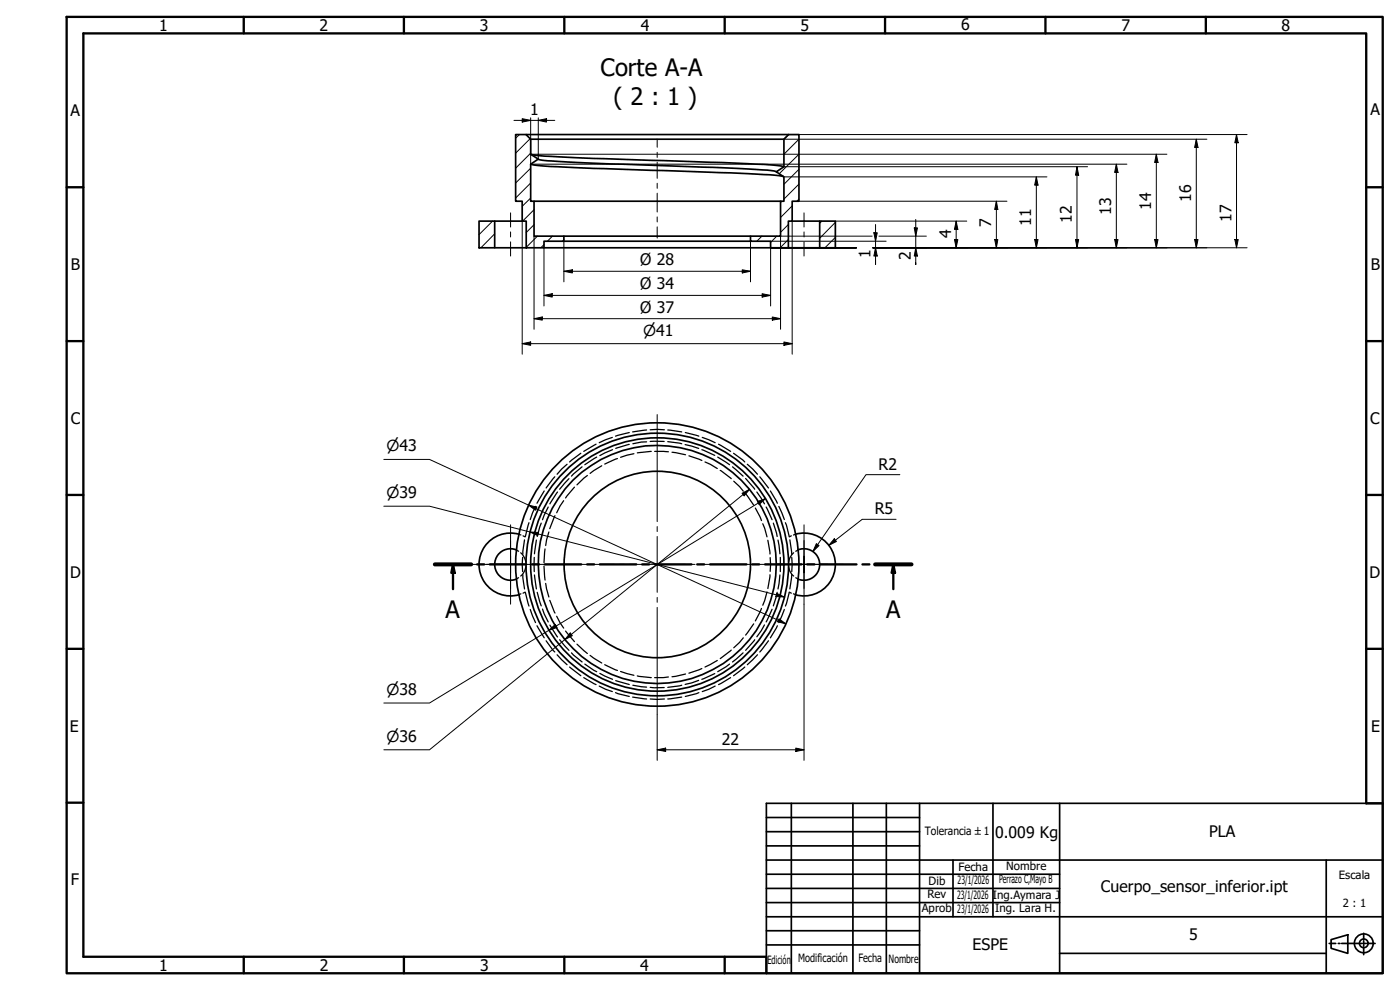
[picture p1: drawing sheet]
<svg xmlns="http://www.w3.org/2000/svg" width="420mm" height="297mm" viewBox="0 0 420 297" stroke-linecap="round" stroke-linejoin="round" font-family="sans-serif">
<!-- layer: Sombreado (ISO) -->
<g fill="none" stroke="#000" stroke-width=".3">
<path d="M155.9 40.4l-1.2 1.1M159.1 41.6l-4.4 4.4M159.3 59.4l-2.6 2.5M159.3 54.9l-4.6 4.5M159.3 50.5l-4.6 4.4M159.3 46l-4.6 4.5M236.7 40.4l-1.4 1.4M239.8 59.7l-.7 .7M239.8 55.2l-4.5 4.5M239.8 50.8l-4.5 4.5M239.8 46.3l-5.9 5.8M239.8 41.8l-4.5 4.5"/>
<path d="M147.8 66.3l-4 4.1M148.5 70.2l-4.2 4.1M160.3 67.4l-2.4 2.4M160.3 62.9l-3.5 3.4M161.3 70.9l-3.4 3.3M163.3 73.4l-1 .9M165.8 70.9l-1.5 1.5M169.2 71.9l-.4 .5M228.7 70.9l-1.6 1.5M233.1 70.9l-1.8 1.9M234.6 60.4l-.3 .4M236.6 71.9l-2.5 2.4"/>
<path d="M236.6 67.4l-2.3 2.3M237.7 66.2l-.1 .1M237.7 61.8l-3.4 3.5M246.6 66.3l-.6 .7M250.7 71.2l-3.1 3.1M250.7 66.7l-4.7 4.8"/>
</g>
<!-- layer: Oculto (ISO) -->
<g fill="none" stroke="#000" stroke-width=".38">
<path d="M170.2 139.3l-3 3M174.3 136l-3.4 2.6M178.9 133.3l-3.7 2.1M179.1 137.1l-3.6 2.3M180.6 139.7l-3.5 2.3M183.8 131.2l-4 1.6M183.8 134.9l-3.8 1.8M185.3 137.6l-3.8 1.6M188.8 129.8l-4.1 1.1M188.8 133.3l-4 1.2M190.2 136.1l-4 1.1M194.1 129l-4.2 .6"/>
<path d="M194.1 132.6h-1.6l-2.6 .5M195.1 129h4.3M195.1 132.4h4.2M195.5 135.4l-4.2 .5M196.5 135.4l4.1 .2M200.4 129l4.2 .6M200.4 132.5l4.2 .6M201.7 135.7l4 .7M205.6 133.4l4.1 1.1M205.7 129.8l4 1.1M206.8 136.8l3.8 1.4M210.6 134.9l3.9 1.7"/>
<path d="M210.8 131.2l3.8 1.6M211.6 138.6l3.7 2M215.4 137.1l3.5 2.3M215.6 133.3l3.7 2.1M220.2 136l3.3 2.6M224.3 139.3l3 3M158.7 156.8l-1 4.2M160.7 151.9l-1.6 4M162.4 157l-1.2 4M163.3 147.3l-2.1 3.7M164.5 152.1l-1.7 3.8M164.7 159.6l-.9 4.1"/>
<path d="M166.5 143.1l-2.6 3.3M166.6 154.7l-1.6 3.9M167.3 147.6l-2.3 3.6M169.2 150.2l-2.1 3.6M170.8 143.6l-2.8 3.2M172.4 146.2l-2.7 3.2M174.7 140.1l-3.2 2.8M176.3 142.7l-3.1 2.8M216.2 141.1l3.3 2.5M219.8 140.1l3.2 2.8M220.2 144.4l2.9 3M223.8 143.6l2.7 3.2"/>
<path d="M223.8 148.1l2.4 3.5M226.7 152.4l1.8 3.8M227.1 147.6l2.3 3.6M228 143.1l2.6 3.3M228.9 157.1l1.3 4M229.9 152.1l1.8 3.8M231.2 147.3l2.1 3.7M232.1 157l1.1 4M233.7 151.9l1.7 4M235.7 156.8l1.2 4.2M154.9 165l.7 .4M155.6 173.3l-.7 .4"/>
<path d="M155.7 160.3l.6 .2M156.3 165.8l1.2 1.7 .4 1.2M156.3 178.2l-.6 .2M156.8 167.2v4.3M156.9 172.5l.5 4.2M157 160.8l.6 .3M157.4 162l-.5 4.2M157.6 177.7l-.6 .3M157.7 177.8l1 4M157.9 170l-.4 1.2-1.2 1.6M159.3 169.3h.7M160.3 167.2v4.3"/>
<path d="M160.4 172.5l.6 4.2M160.8 169.3h.7M161 162l-.6 4.2M161.2 177.7l1.2 4.1M163.3 169.8l.3 4.2M163.6 164.7l-.3 4.1M163.8 175.1l.9 4M230.2 177.6l-1.3 4M230.4 162.1l.7 4.1M231.1 172.5l-.7 4.1M231.1 167.3v4.1M233.2 177.7l-1.1 4.1"/>
<path d="M233.5 162l.6 4.2M234.1 172.5l-.6 4.2M234.2 167.2v4.3M236.7 170l.3 1.2 1.2 1.6M236.9 177.8l-1.2 4M236.9 177.7l.6 .3M237 162l.6 4.2M237.5 160.8l-.6 .3M237.6 167.2v4.3M237.6 172.5l-.6 4.2M238.1 178.2l.7 .2M238.2 165.8l-1.2 1.7-.3 1.2"/>
<path d="M238.8 160.3l-.7 .2M238.8 173.3l.7 .4M239.5 165l-.7 .4M159.1 182.9l1.6 3.9M161.2 187.8l2.1 3.6M162.8 182.7l1.7 3.9M163.9 192.3l2.6 3.3M165 180.1l1.6 3.8M165 187.6l2.3 3.5M167.1 184.9l2.1 3.6M167.2 196.5l3 2.9M168 191.9l2.8 3.2"/>
<path d="M169.7 189.3l2.7 3.2M171.5 195.9l3.2 2.7M173.2 193.3l3.1 2.8M175.5 199.2l3.6 2.3M177.1 196.6l3.5 2.3M181.5 199.4l3.8 1.8M215.3 198.2l-3.7 1.9M218.9 199.2l-3.5 2.3M219.5 195.1l-3.3 2.5M223 195.9l-3.2 2.7M223.1 191.4l-2.9 3M226.2 187.2l-2.4 3.3"/>
<path d="M226.5 191.9l-2.7 3.2M227.3 196.5l-3 2.9M228.5 182.5l-1.8 3.8M229.4 187.5l-2.3 3.6M230.6 192.3l-2.6 3.3M231.7 182.8l-1.8 3.8M233.3 187.8l-2.1 3.6M235.4 182.9l-1.7 3.9M170.9 200.1l3.4 2.6M175.2 203.3l3.7 2.1M179.8 205.9l4 1.6M180 202l3.8 1.8"/>
<path d="M184.7 207.8l4.1 1.2M184.8 204.2l4 1.2M186.2 201.5l4 1.1M189.9 209.2l4.2 .5M189.9 205.6l4.2 .6M191.3 202.8l4.2 .5M195.1 209.7h4.3M195.1 206.2l4.2 .1M200.6 203.1l-4.1 .2M204.6 209.2l-4.2 .5M204.6 205.6l-4.2 .6M205.7 202.2l-4 .9"/>
<path d="M209.7 204.1l-4.1 1.2M209.7 207.8l-4 1.2M210.6 200.6l-3.8 1.4M214.5 202.1l-3.9 1.7M214.6 205.9l-3.8 1.6M219.3 203.3l-3.7 2.1M223.5 200.1l-3.3 2.6"/>
</g>
<!-- layer: Visible (ISO) -->
<g fill="none" stroke="#000" stroke-width=".51">
<path d="M154.7 40.4h3.2l1.4 1.4v4.5l2.2 1.4-2.2 1.6v11.1h1v10.5h8.9v1.5h-5.9v1.9h-5.4v-8h-1.2v-5.9h-2zM157.9 40.4h78.8M159.3 49.3a50.6 50.6 0 0 0 10.4 .9l22.1 .8a711.5 711.5 0 0 1 42.7 1.8l.6 .1M159.3 41.8h76M159.4 46.3a299 299 0 0 0 28.9 1.6 991.6 991.6 0 0 1 45.4 1.8l1.6 .3M161.5 47.7l.7 .3a1225.3 1225.3 0 0 0 54.9 2.3l13.2 .7 2.7 .5M236.7 40.4h3.1v20h-2.1v5.9h-1.1v8h-5.3v-1.9h-6.1v-1.5h9.1v-10.5h1v-7.3l-2.3-1.6 2.3-1.5v-8.2zM143.8 66.3h4.7v8h-4.7zM148.5 74.3h9.4M148.5 66.3h8.2M160.3 60.4h74M163.3 74.3h68"/>
<path d="M169.2 70.9h56M169.2 72.4h56M236.6 74.3h9.4M237.7 66.3h8.3M246 66.3h4.7v8h-4.7zM155 165a4.7 4.7 0 0 0-6.5 4.4 4.7 4.7 0 0 0 6.5 4.4M155.7 160.3a9.4 9.4 0 0 0-11.9 9.1 9.4 9.4 0 0 0 11.9 9.1M233 169.3h2.3M238.7 160.3a9.4 9.4 0 0 1 12 9.1 9.4 9.4 0 0 1-12 9.1M239.5 165a4.7 4.7 0 0 1 6.5 4.4 4.7 4.7 0 0 1-6.5 4.4"/>
<circle cx="197.3" cy="169.4" r="39.4"/>
<circle cx="197.3" cy="169.4" r="38"/>
<circle cx="197.3" cy="169.4" r="28"/>
<circle cx="197.3" cy="169.4" r="42.5"/>
<circle cx="197.3" cy="169.4" r="35.7"/>
</g>
<g fill="none" stroke="#000" stroke-width=".7">
<path d="M130.5 169.3h10.9M136 169.3l.5 2.6h-1.1zM136 169.3v7.5M143.2 169.3h2.1M147 169.3h10.9M159.7 169.3h2.1M163.5 169.3h10.9M176.2 169.3h2.1M180 169.3h10.9M192.7 169.3h2.1M196.6 169.3h10.9M209.2 169.3h2.1"/>
<path d="M213.1 169.3h10.9M225.7 169.3h2.1M229.6 169.3h10.9M242.3 169.3h2.1M246.1 169.3h10.9M258.8 169.3h2.1M262.6 169.3h11M268.1 169.3l.5 2.6h-1zM268.1 169.3v7.5"/>
</g>
<path d="M130.5 169.3h10.9M262.6 169.3h11" fill="none" stroke="#000" stroke-width="1.2"/>
<path d="M136 169.3l.5 2.6h-1.1zM268.1 169.3l.5 2.6h-1z" fill="#000"/>
<g fill="none" stroke="#000" stroke-width=".51">
<path d="M230 241h185v51h-185zM230 253.8h46M230 245.3h46M230 249.5h46M230 258h185M237.5 241v51M256 241v51M266 241v51M276 241v51M286 258v17.1M298 241v34.1M318 241v51"/>
<path d="M398 258v34M230 279.3h46M230 270.8h88M230 266.6h88M230 262.3h88M230 275.1h185M230 283.5h46M318 286.1h80M398.9 283.1h2M399.5 281.9l5-1.4v5.6l-5-1.6zM401.6 283.1h.5M402.7 283.1h5.5"/>
<path d="M408.5 283.1h.3M409.3 282.8v.3h-.2M409.3 280v2M409.3 282.3v.3M409.3 283.5v.3M409.3 284.1v2.3M409.5 283.1h-.2v.2M409.8 283.1h.2M410.3 283.1h2.4"/>
<circle cx="409.3" cy="283" r="2.83"/>
<circle cx="409.3" cy="283" r="1.3"/>
</g>
<!-- layer: Borde (ISO) -->
<g fill="none" stroke="#000" stroke-width=".7">
<path d="M20 5.1h395v286.9h-395zM73.2 5.1v4.9M121.2 5.1v4.9M169.4 5.1v4.9M217.5 5.1v4.9M265.6 5.1v4.9M313.8 5.1v4.9M361.9 5.1v4.9M20 56.2h5M410 56.2h5M20 102.3h5M410 102.3h5"/>
<path d="M20 148.5h5M410 148.5h5M20 194.7h5M410 194.7h5M20 240.8h5M415 241h-5v-231h-385v277.1h205v4.9M73.2 287.1v4.9M121.2 287.1v4.9M169.4 287.1v4.9M217.5 287.1v4.9"/>
</g>
<!-- layer: Cota (ISO) -->
<g fill="none" stroke="#000" stroke-width=".3">
<path d="M154.2 36.1h12.3M156.7 35.6l2.6 .5-2.6 .5zM159.3 35.4v13.9h37.9M161.5 36.1l2.5-.5v1zM161.5 35.4v12.3M159.3 46.3h37.9M197.4 49.3h140.8M197.4 46.3h152.8M235.3 41.8h126.9M235.3 53.1h78.9M235.3 50h91.1M236.7 40.4h137.6"/>
<path d="M311 53.1l.5 2.4h-1zM311 53.1v21.2M323.2 50l.5 2.6h-.9zM323.2 50v24.3M335 49.3l.5 2.4h-1zM335 49.3v25M347 46.3l.5 2.5h-1zM347 46.3v28M359 41.8l.5 2.4h-1zM359 41.8v32.5M371.1 40.4l.5 2.4h-1zM371.1 40.4v33.9"/>
<path d="M156.7 66.3v40M160.3 70.9v27.9M163.3 74.3v17.5M169.2 72.4v12.2M225.2 72.4v12.2M231.3 72.4h9.9M237.7 66.3v40M239.8 60.4h62.4M241.2 74.3h-9.9v17.5M241.2 70.9h-6.9v27.9M241.4 74.3h15.6M241.4 72.4h24.5"/>
<path d="M241.4 70.9h20.3M250.7 66.3h39.4M262 74.3h112.3M262.3 69.8h1l-.5 2.6zM262.8 74.3l.5 2.5h-1zM262.8 67.4v12M263.8 70.9h14.2M274.4 68.4h.9l-.5 2.5zM274.8 74.3l.5 2.5h-.9zM274.8 65.8v13.6v-.5M286.4 71.9h1.1l-.5 2.4zM287 66.3l.5 2.5h-1.1z"/>
<path d="M287 66.3v8M298.5 71.9h1l-.5 2.4zM299 60.4l.5 2.5h-1zM299 60.4v13.9M310.5 71.9h1l-.5 2.4zM322.8 71.9h.9l-.5 2.4zM334.5 71.9h1l-.5 2.4zM346.5 71.9h1l-.5 2.4zM358.5 71.9h1l-.5 2.4zM370.6 71.9h1l-.5 2.4zM160.3 95.6l2.5-.5v1zM160.3 95.6h74"/>
<path d="M163.3 88.6l2.4-.5v1zM163.3 88.6h68M169.2 81.4l2.6-.5v1zM169.2 81.4h56M222.8 80.9l2.4 .5-2.4 .5zM228.7 88.1l2.6 .5-2.6 .5zM231.8 95.1l2.5 .5-2.5 .5zM156.7 103.1l2.6-.5v1zM156.7 103.1h81M235.3 102.6l2.4 .5-2.4 .5zM115.2 137.8h13.7l106.9 49.4M115.2 151.9h13.7l106.5 27.2"/>
<path d="M158.6 151.6l2.5 .5-.4 1zM159.1 159.6l2.5 .2-.2 .9zM222.7 148l2.3-1.2-1.7 2zM225 146.8l-96.1 78.2h-13.7M227.3 150.5l2.4-.9-1.9 1.8zM229.7 149.6l-100.8 61.3h-13.7M268.9 155.8h-10.1l-10.1 7.8M270.1 142.4h-10.2l-15.9 23.1M233.1 178l2.3 1.1-2.5-.1zM245 163.2l.8 .5-1.8 1.8zM250.4 161.7l.6 .8-2.3 1.1zM164.8 189.1l1.8-1.7 .6 .9z"/>
<path d="M171.1 189.9l.7 .8-2.3 1.2zM233.8 185.7l2 1.5-2.4-.7zM241.3 181.3v46.8M197.2 214.4v13.7M197.2 225l2.6-.5v1zM197.2 225h44.1M238.8 224.5l2.5 .5-2.5 .5z"/>
</g>
<g fill="#000">
<path d="M156.7 35.6l2.6 .5-2.6 .5zM161.5 36.1l2.5-.5v1zM311 53.1l.5 2.4h-1zM323.2 50l.5 2.6h-.9zM335 49.3l.5 2.4h-1zM347 46.3l.5 2.5h-1zM359 41.8l.5 2.4h-1zM371.1 40.4l.5 2.4h-1zM262.3 69.8h1l-.5 2.6zM262.8 74.3l.5 2.5h-1zM274.4 68.4h.9l-.5 2.5zM274.8 74.3l.5 2.5h-.9z"/>
<path d="M286.4 71.9h1.1l-.5 2.4zM287 66.3l.5 2.5h-1.1zM298.5 71.9h1l-.5 2.4zM299 60.4l.5 2.5h-1zM310.5 71.9h1l-.5 2.4zM322.8 71.9h.9l-.5 2.4zM334.5 71.9h1l-.5 2.4zM346.5 71.9h1l-.5 2.4zM358.5 71.9h1l-.5 2.4zM370.6 71.9h1l-.5 2.4zM160.3 95.6l2.5-.5v1zM163.3 88.6l2.4-.5v1z"/>
<path d="M169.2 81.4l2.6-.5v1zM222.8 80.9l2.4 .5-2.4 .5zM228.7 88.1l2.6 .5-2.6 .5zM231.8 95.1l2.5 .5-2.5 .5zM156.7 103.1l2.6-.5v1zM235.3 102.6l2.4 .5-2.4 .5zM158.6 151.6l2.5 .5-.4 1zM159.1 159.6l2.5 .2-.2 .9zM222.7 148l2.3-1.2-1.7 2zM227.3 150.5l2.4-.9-1.9 1.8zM233.1 178l2.3 1.1-2.5-.1zM245 163.2l.8 .5-1.8 1.8z"/>
<path d="M250.4 161.7l.6 .8-2.3 1.1zM164.8 189.1l1.8-1.7 .6 .9zM171.1 189.9l.7 .8-2.3 1.2zM233.8 185.7l2 1.5-2.4-.7zM197.2 225l2.6-.5v1zM238.8 224.5l2.5 .5-2.5 .5z"/>
</g>
<!-- layer: Eje (ISO) -->
<g fill="none" stroke="#000" stroke-width=".3">
<path d="M197.2 41.8v2.4M197.2 45.7v1.5M197.2 48.7v4.8M197.2 55v1.5M197.2 58v5.6M153.2 63.9v4.2M153.2 69.6v1.5M153.2 72.6v4.2M197.2 65.1v1.5M197.2 68.1v3.3M241.3 63.9v4.2M241.3 69.6v1.5"/>
<path d="M241.3 72.6v4.2"/>
</g>
<!-- layer: Marca de centro (ISO) -->
<g fill="none" stroke="#000" stroke-width=".3">
<path d="M197.2 124.4v32.1M153.2 157.5v11.8v-2.4M197.2 158v1.5M241.3 157.5v11.8v-2.4M141.3 169.3h11.9h-2.5M146 169.3h12.2M152.3 169.3h32M153.2 162.2v14.4M153.2 171.9v-2.6v12M155.7 169.3h-2.5h2.5M185.9 169.3h1.5M188.8 169.3h16.8"/>
<path d="M197.2 161v16.7M197.2 179.2v1.5M207.1 169.3h1.5M210.1 169.3h32.2M236.3 169.3h12.2M238.8 169.3h2.5h-2.5M241.3 162.2v14.4M241.3 171.9v-2.6v12M243.8 169.3h-2.5h11.9M197.2 182.2v32.2"/>
</g>
<g font-size="7.2">
<text x="180.2" y="22.9">Corte A-A</text>
<text x="184.1" y="31.5">( 2 : 1 )</text>
<text x="133.7" y="185.5">A</text>
<text x="265.9" y="185.5">A</text>
</g>
<g font-size="4.8">
<text x="47.8" y="9.3">1</text>
<text x="95.9" y="9.3">2</text>
<text x="144" y="9.3">3</text>
<text x="192.3" y="9.3">4</text>
<text x="240.3" y="9.2">5</text>
<text x="288.4" y="9.1">6</text>
<text x="336.5" y="9.3">7</text>
<text x="384.6" y="9.3">8</text>
<text x="21.1" y="34.8">A</text>
<text x="159.1" y="34.6">1</text>
<text x="411.3" y="34.6">A</text>
<text x="333.4" y="64.4" transform="rotate(-90 333.4 64.4)">13</text>
<text x="345.5" y="62.9" transform="rotate(-90 345.5 62.9)">14</text>
<text x="357.4" y="60.7" transform="rotate(-90 357.4 60.7)">16</text>
<text x="285.4" y="71.3" transform="rotate(-90 285.4 71.3)">4</text>
<text x="297.5" y="68.2" transform="rotate(-90 297.5 68.2)">7</text>
<text x="309.5" y="67.7" transform="rotate(-90 309.5 67.7)">11</text>
<text x="321.7" y="66.9" transform="rotate(-90 321.7 66.9)">12</text>
<text x="369.6" y="66.5" transform="rotate(-90 369.6 66.5)">17</text>
<text x="261.2" y="77.3" transform="rotate(-90 261.2 77.3)">1</text>
<text x="21.3" y="81.1">B</text>
<text x="192.2" y="79.6">Ø 28</text>
<text x="273.3" y="78.1" transform="rotate(-90 273.3 78.1)">2</text>
<text x="411.4" y="80.9">B</text>
<text x="192.2" y="86.9">Ø 34</text>
<text x="192.2" y="93.8">Ø 37</text>
<text x="21.3" y="127.2">C</text>
<text x="411.2" y="127.3">C</text>
<text x="263.7" y="140.9">R2</text>
<text x="262.5" y="154.2">R5</text>
<text x="21.1" y="173.3">D</text>
<text x="411" y="173.3">D</text>
<text x="21" y="219.5">E</text>
<text x="411.5" y="219.6">E</text>
<text x="216.7" y="223.4">22</text>
<text x="298.6" y="251.3">0.009 Kg</text>
<text x="362.8" y="251.1">PLA</text>
<text x="21.2" y="265.6">F</text>
<text x="330.4" y="267.8">Cuerpo_sensor_inferior.ipt</text>
<text x="291.8" y="285">ESPE</text>
<text x="356.9" y="282.2">5</text>
<text x="47.8" y="291.3">1</text>
<text x="95.9" y="291.3">2</text>
<text x="144.1" y="291.2">3</text>
<text x="192.1" y="291.3">4</text>
</g>
<g font-size="4.6">
<text x="193" y="100.7">⌀41</text>
<text x="116" y="135.4">⌀43</text>
<text x="116" y="149.5">⌀39</text>
<text x="116" y="208.5">⌀38</text>
<text x="116" y="222.6">⌀36</text>
</g>
<g font-size="3.4">
<text x="277.6" y="250.6">Tolerancia ±1</text>
<text x="287.7" y="261.4">Fecha</text>
<text x="302" y="261.1">Nombre</text>
<text x="401.8" y="263.7">Escala</text>
<text x="278.3" y="269.5">Rev</text>
<text x="278.7" y="265.5">Dib</text>
<text x="287.2" y="269.6">23/1/2026</text>
<text x="287.4" y="265.2">23/1/2026</text>
<text x="298" y="269.7">Ing.Aymara J</text>
<text x="299.8" y="265">Perrazo C,Mayo B</text>
<text x="276.7" y="273.6">Aprob</text>
<text x="287.3" y="273.9">23/1/2026</text>
<text x="298.7" y="273.6">Ing. Lara H.</text>
<text x="403" y="272.1">2 : 1</text>
<text x="230.3" y="289.1">Edición</text>
<text x="239.5" y="288.8">Modificación</text>
<text x="257.6" y="288.6">Fecha</text>
<text x="266.7" y="288.8">Nombre</text>
</g>
</svg>
